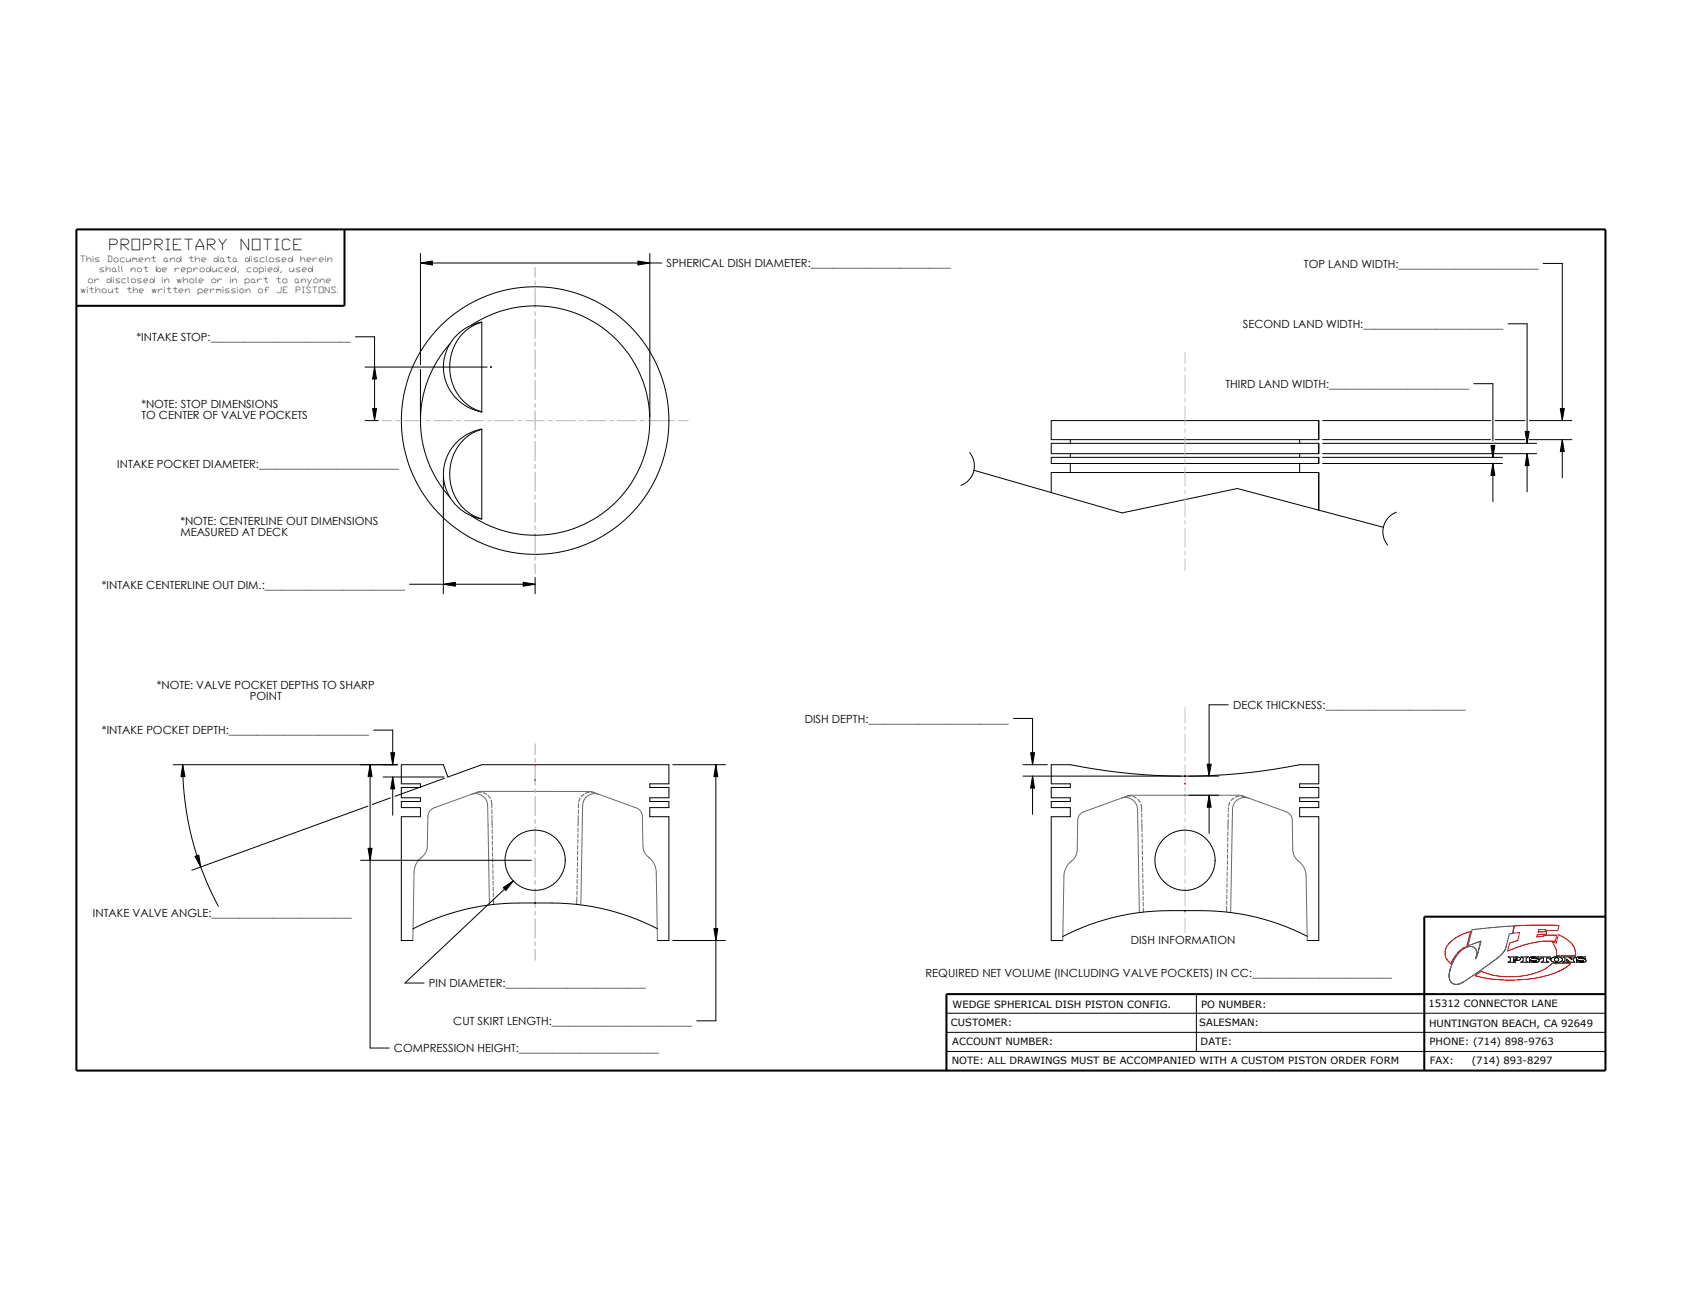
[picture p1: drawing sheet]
<svg xmlns="http://www.w3.org/2000/svg" width="559mm" height="432mm" viewBox="0 0 559 432" stroke-linecap="round" stroke-linejoin="round" font-family="sans-serif">
<g fill="none" stroke="#c4c4c4" stroke-width=".33">
<path d="M177.8 88.9v3.2M177.8 93.3v1.3M177.8 95.9v6.3M177.8 103.5v1.3M177.8 106v6.4M177.8 113.7v1.2M177.8 116.2v6.4M393.7 116.9v3.9M127 139.7h3.2M131.4 139.7h1.3M134 139.7h6.3M141.6 139.7h1.3"/>
<path d="M144.1 139.7h6.4M151.7 139.7h1.3M154.3 139.7h6.3M161.9 139.7h1.3M164.4 139.7h6.4M172.1 139.7h1.2M174.6 139.7h6.4M177.8 123.8v1.3M177.8 126.4v6.3M177.8 134v1.3M177.8 136.5v6.4M182.2 139.7h1.3"/>
<path d="M184.8 139.7h6.3M192.4 139.7h1.3M194.9 139.7h6.4M202.5 139.7h1.3M205.1 139.7h6.3M212.7 139.7h1.3M215.2 139.7h6.4M222.9 139.7h1.2M225.4 139.7h3.2M393.7 122.1v1.2M393.7 124.6v6.4M393.7 132.2v1.3"/>
<path d="M393.7 134.8v6.3M177.8 144.1v1.3M177.8 146.7v6.3M177.8 154.3v1.3M177.8 156.8v6.4M393.7 142.4v1.3M393.7 144.9v6.4M393.7 152.5v1.3M393.7 155.1v6.3M177.8 164.5v1.2M177.8 167v6.4M177.8 174.6v1.3"/>
<path d="M177.8 177.2v6.3M393.7 162.7v1.3M393.7 165.2v6.4M393.7 172.9v1.2M393.7 175.4v6.4M177.8 184.8v1.3M177.8 187.3v3.2M393.7 183v1.3M393.7 185.6v3.8M393.7 235v5M177.8 247.1v3.5M177.8 251.9v1.3"/>
<path d="M177.8 254.4v6.4M393.7 241.3v1.3M393.7 243.8v6.4M393.7 251.5v1.2M393.7 254v6.4M177.8 262v1.3M177.8 264.6v6.3M177.8 272.2v1.3M177.8 274.7v6.4M393.7 261.6v1.3M393.7 264.2v6.3M393.7 271.8v1.3"/>
<path d="M393.7 274.3v6.4M177.8 282.4v1.2M177.8 284.9v6.4M177.8 292.5v1.3M177.8 295.1v6.3M393.7 281.9v1.3M393.7 284.5v6.3M393.7 292.1v1.3M393.7 294.6v6.4M177.8 302.7v1.3M177.8 305.2v6.4M177.8 312.8v1.3"/>
<path d="M177.8 315.4v3.5M393.7 302.3v1.2M393.7 304.8v5"/>
</g>
<g fill="none" stroke="#000" stroke-width=".33">
<path d="M139.7 87.4l4-.7v1.3zM139.7 84.2v37M139.7 87.4h80.2M211.9 86.7l4 .7-4 .6zM215.9 84.2v54.2M512.7 87.5h6.3v52.2M118.1 111.9h6.3v27.8M149.5 114.2a38.1 38.1 0 0 0 0 51M151.9 111.2a15.9 15.9 0 0 1 8.2-4.2v29.9a15.1 15.1 0 0 1-12-10.4 15.1 15.1 0 0 1 3.8-15.3zM156.6 108a38.1 38.1 0 0 1 59.3 31.7 38.1 38.1 0 0 1-59.3 31.6M160.1 107.1a15.5 15.5 0 0 0-9.8 20.4 14.3 14.3 0 0 0 9.8 9.3M501 107.5h6.3v39.8"/>
<path d="M121.3 139.7h4.4M121.3 121.9h40.6M123.8 135.7h1.3l-.7 4zM124.4 121.9l.7 4h-1.3zM139.7 122.7v15.7M163.1 121.9h.1M163.1 121.9l.1 .1M163.1 121.9v.1M163.2 121.9l-.2 .1M349.2 139.7h88.9v6.3h-88.9zM439.4 139.7h55.8M489.6 127.4h6.4v19.1"/>
<path d="M496.7 139.7h9.9M508.1 139.7h14.1M518.4 135.7h1.3l-.7 4zM147.3 158.8v38.4M151.9 146.7a15.9 15.9 0 0 1 8.2-4.2v29.9a15.1 15.1 0 0 1-12-10.3 15.1 15.1 0 0 1 3.8-15.4zM160.1 142.6a15.5 15.5 0 0 0-9.8 20.4 14.3 14.3 0 0 0 9.8 9.3M322.1 150.3a6.9 6.9 0 0 1-2.8 10.9M323.6 156.2l49.1 14.2 38.4-8.1 48.5 12.9M349.2 147.3h88.9v3.4h-88.9zM349.2 151.9h88.9v2h-88.9zM355.6 146v1.3M355.6 150.7v1.2"/>
<path d="M355.6 153.9v3.1M431.8 146v1.3M431.8 150.7v1.2M431.8 153.9v3.1M439.4 146h55.8M439.4 147.3h71.1M439.4 150.7h71.1M439.4 153.9h59.8M439.4 151.9h59.8M495.3 148h1.3l-.6 3.9zM496 153.9l.6 4h-1.3zM496 148v1.9"/>
<path d="M496 151.4v.5M496 153.9v12.7M496.7 146h9.9M506.7 143.3h1.3l-.7 4zM507.3 150.7l.7 3.9h-1.3zM507.3 150.7v12.7M508.1 146h14.1M519 146l.7 4h-1.3zM519 146v12.7M349.2 163.6v-6.6h88.9v12.4M463.9 170.1a6.9 6.9 0 0 0-2.9 10.9M136.1 194.1h41.7"/>
<path d="M147.3 194.1l4-.7v1.3zM173.8 193.4l4 .7-4 .6zM177.8 191.8v5.4M336.7 238.6h6.3v15.4M408 234.1h-6.3v23.7M57.5 254h74.6M60.7 254l.7 3.9-1.3 .1zM60.7 254a99.2 99.2 0 0 0 11.8 47M123 254l.6 4h-1.3zM123 254v94.1h6.3M124.1 242.5h6.4v11.5M127.3 258.1h20.2"/>
<path d="M129.8 250h1.3l-.6 4zM130.5 258.1l.6 3.9h-1.3zM130.5 258.1v12.7M147.6 258.5l-16.4 6M223.5 254h17.5M237.8 254l.7 4h-1.3zM237.8 254v85.1h-6.3M339.9 254h8.1M339.9 257.8h52.5M342.4 250h1.3l-.7 4zM343 257.8l.7 4h-1.3zM343 257.8v12.7"/>
<path d="M393.6 257.8h.2M393.6 257.7l.2 .2M393.7 257.7v.2M393.8 257.7l-.2 .2M395 257.8h9.9M401 253.8h1.4l-.7 4zM122.2 267.8l-58.5 21.3M129.8 265l-6.1 2.2M395 264.1h9.9M401.7 264.1l.7 4h-1.4zM401.7 264.1v12.7M64.8 284.4l1.2-.4 .7 4z"/>
<path d="M119.8 285.8h56.7M122.3 281.8h1.3l-.6 4zM167.2 294.8l3.3-2.2-2.4 3.2zM170.5 292.6l-36 33.9h6.4M177.8 299.9l-.1 .1M137.2 312.4h-3.9v-41.1h6.4v-3.1h-6.4v-2h6.4v-1.2h-6.4v-3.4h6.4v-1.2h-6.4v-6.4h14l1.5 4.1 11.3-4.1h62.1v6.4h-6.3v1.2h6.3v3.4h-6.3v1.2h6.3v2h-6.3v3.1h6.3v41.1h-3.8M177.8 300h.1M218.4 308.5a76.5 76.5 0 0 0-35-8.6 147.1 147.1 0 0 0-18.9 .5 77.1 77.1 0 0 0-27.4 8.1M223.5 312.4h17.5M237.2 308.4h1.3l-.7 4zM353.1 312.4h-3.9v-41.1h6.4v-3.1h-6.4v-2h6.4v-1.2h-6.4v-3.4h6.4v-1.2h-6.4v-6.4h6.4a192.9 192.9 0 0 0 76.2 0h6.3v6.4h-6.3v1.2h6.3v3.4h-6.3v1.2h6.3v2h-6.3v3.1h6.3v41.1h-3.8M393.6 302.4l.2 .2"/>
<path d="M393.7 302.4v.2M393.8 302.4l-.2 .2M434.3 311a76.6 76.6 0 0 0-35-8.5 147.1 147.1 0 0 0-18.9 .4 77.1 77.1 0 0 0-27.4 8.2M501.1 317.8l3.2 .1 .6 .2 .3 .4-.6 .5h-1.8l.8 .6h-2.6l.8-.4v-.9zM502.8 318.2h1l.3 .2-.3 .3h-1zM505.3 317.8h2.5l-.8 .5v.9l.7 .4h-2.5l.8-.4v-.9zM508.8 318.2v.1M508.8 318.2l1-.1 1.2 .4v-.7l-.5 .1a1.85 1.85 0 0 0-2.4 .5 3 3 0 0 0 2.4 .8M508.8 318.2h.1M508.8 318.3h.1M508.9 318.3l2 .2 .5 .6a2.29 2.29 0 0 1-2.7 .4l-.6 .2 .1-.9 .8 .5h1.5M510.5 319.2v.1"/>
<path d="M511.6 317.8h3.4l.1 .9-.8-.5h-.5v1l.7 .4h-2.5l.8-.4v-1h-.5l-.8 .5zM515.5 318.2l1.3-.4a1.71 1.71 0 0 1 2.2 1.2 2.81 2.81 0 0 1-3.8-.1zM519.2 317.8h1.8l1.2 1v-.5l-.7-.5h2.1l-.8 .5v.9l.4 .4h-1.5l-1.2-1v.6l.7 .4h-2l.7-.4v-.9zM523.7 318.1l.8-.3h2.1v.7l-.6-.3a1.23 1.23 0 0 0-1.6 .1h.2a2.91 2.91 0 0 1 2.4 .8 2.32 2.32 0 0 1-2.7 .4l-.6 .2 .1-.9 1.1 .5 1.2-.1-.3-.1a2.1 2.1 0 0 1-2.1-.7zM524.4 318.2h.1M314.4 336.6h219M397.5 330.2v19.1M314.4 349.3h219M314.4 342.9h219"/>
<circle cx="177.8" cy="139.7" r="44.4"/>
<circle cx="177.8" cy="285.7" r="10"/>
<circle cx="393.7" cy="285.7" r="10"/>
<circle cx="517.1" cy="318.7" r=".67"/>
</g>
<g fill="none" stroke="#6a6a6a" stroke-width=".33">
<path d="M177.7 259.1h.2M177.8 259.1h.1M177.8 259l-.1 .1M156.6 263.9a4 4 0 0 1 5.4 3.7l.6 33M158 263.3l-.1 .1M159.9 263.1l-1.3 .1M160.5 263.3l1.1 .6M162.1 264.3l.8 1M163.2 265.9l.2 2.5M163.4 269v1.3M163.4 270.9v1.3M163.5 272.4v2.6"/>
<path d="M163.5 275.6v1.3M163.6 277.5v1.3M163.6 279.4v1.3M192 278.9v1.2M192 276.9v1.3M192 275v1.3M192.1 270.9l-.1 3.5M192.2 269l-.1 1.3M192.2 267v1.4M192.7 265.2l-.4 1.2M194 263.8l-.9 .8M195.8 263.1l-1.3 .4"/>
<path d="M196.4 263.1l1.3 .3M199 263.9a4 4 0 0 0-5.4 3.7l-.6 33M372.5 265.1a4 4 0 0 1 5.4 3.8l.6 34.2M373.9 264.6h-.1M375.8 264.4l-1.3 .1M376.4 264.6l1.1 .5M378 265.5l.8 1M379.1 267.1l.2 2.5M379.3 270.3v1.2M379.3 272.2v1.2M379.4 273.7v2.5M379.4 276.9v1.2"/>
<path d="M379.5 278.8v1.2M393.6 264.1l.2 .1M393.7 264.1v.1M393.8 264.1l-.2 .1M407.9 278.2v1.3M407.9 276.3v1.3M408 272.2l-.1 3.5M408 270.3v1.2M408.1 268.3l-.1 1.3M408.6 266.4l-.4 1.2M409.9 265.1l-.9 .8M411.7 264.4l-1.3 .4"/>
<path d="M412.3 264.4l1.3 .2M414.9 265.1a4 4 0 0 0-5.4 3.8l-.6 34.2M140.1 284.8a4.7 4.7 0 0 0 1.9-3.9l.2-9.7a3 3 0 0 1 1.9-2.8l14.6-5.3 1.3-.2h36l15.4 5.5a3 3 0 0 1 2 2.8l.2 9.7a5.2 5.2 0 0 0 2.4 4.3l1.3 1.8 .7 2 .4 23.4M140.1 284.8a6.3 6.3 0 0 0-2.5 4.9l-.4 22.7M163.6 281.3v1.3M163.6 283.2l.1 1.3M163.7 285.1v1.3M163.7 287v1.3M163.7 288.9l.1 1.3M163.8 290.8v1.3M163.8 292.7v1.3M163.9 294.6v1.3"/>
<path d="M163.9 296.5v1.3M163.9 298.5l.1 1.9M191.7 297.9l-.1 2.5M191.7 296v1.3M191.7 294.1v1.3M191.7 292.2v1.3M191.8 290.3v1.3M191.8 288.4v1.2M191.9 286.5l-.1 1.2M191.9 284.6v1.2M191.9 282.7v1.2M191.9 280.8v1.2"/>
<path d="M379.5 280.7v1.2M379.5 282.6v1.2M379.5 284.5l.1 1.3M379.6 286.4v1.3M379.6 288.3v1.3M379.6 290.2l.1 1.3M379.7 292.1v1.3M379.7 294v1.3M379.7 295.9l.1 1.3M379.8 297.8v1.3M379.8 299.7v1.3M407.6 299.2l-.1 1.2"/>
<path d="M407.6 297.3v1.2M407.6 295.4v1.2M407.6 293.5v1.2M407.7 291.6v1.2M407.7 289.6v1.3M407.8 287.7l-.1 1.3M407.8 285.8v1.3M407.8 283.9v1.3M407.8 282v1.3M407.9 280.1v1.3M162.7 300.4v.2M192.9 300.4v.2"/>
<path d="M353.1 312.4l.4-21.4a7.2 7.2 0 0 1 3.3-5.7l.6-1 .4-1.6 .3-10.2a3 3 0 0 1 1.9-2.9l14.6-5.3 1.3-.2 36 .1 15.4 5.4a3 3 0 0 1 2 2.9l.2 9.7a6.1 6.1 0 0 0 2.9 4.8l.8 1.2 .7 2.1 .4 22.1M379.8 301.6l.1 1.3M407.5 301.1v1.9"/>
</g>
<path d="M25.4 76.2h508v279.4h-508zM114.4 76.2v25.4h-89M533.4 304.5h-60.2v51.1M533.4 330.2h-219v25.4" fill="none" stroke="#000" stroke-width=".68" stroke-linecap="butt"/>
<path d="M177.7 254h.2M177.8 254.1h.1M177.8 253.9l-.1 .2M393.6 260.4h.2M393.6 260.3l.2 .1M393.7 260.3v.1M393.8 260.3l-.2 .1M481.7 313.1l3.1-2.2 3.8-1.5-1.3 4.9-.9 .4a11 11 0 0 0-4.3 5.5 4.4 4.4 0 0 1-2-4.4l.5-1.3zM503.1 307.6l7.2-.3 7.6 .1-.4 1.7-4.1-.1v-.3l-2.2 .1-.2 .8 2.9-.2-.2 .9-3 .2-.1 .7 .8-.1a1.2 1.2 0 0 0 1.6-.5l4.2 .1-.5 2-3.5-.1-3.3 .4-3.9 1-5.1 1.9 .6-2.7 2.8-.8 .6-2.7-2.3 .3zM517.7 310.4l1.2 .6a6.4 6.4 0 0 1 4.4 6.1v.3l-1.9 .2-2.6-.2-.1 .3-1.7-.4a4 4 0 0 0-.5-3l-.8-1.3 1.3 .2zM490 324.1l2.2-1.5 2.5 1 3 .6 3.1 .2 4.3-.1 3.1-.6 2.8-.8 2.1-1 1.8-1.2a1.67 1.67 0 0 1 2-.6l1.8-.2 2.5 .1 .2-.2 .4 .2-2.3 1.8-3.3 1.5-3.9 1.1-4 .7-4.3 .4h-5.2l-5-.5z" fill="none" stroke="#f00" stroke-width=".33"/>
<g fill="none" stroke="#0000e1" stroke-width=".33">
<path d="M487.9 314.5a10.4 10.4 0 0 0-6.1 7.3M487.9 314.5h.1M487.9 314.5a1.99 1.99 0 0 1 2.7 1.8l-.4 2.2M489.1 308.8l13.9-1.2-.5 2.4-1.1 .3-1.1 4.3M489.1 308.8l-1.4 5.3 4.3-1.5M490.2 318.5h.1M492 312.6l-1.1 4.4-.7 1.5M492 312.6l-1 3.9M492 312.6l-1 .4M500.3 314.6a14 14 0 0 1-5.7 5.8l-8.7 5.9-1.7 .7a2.28 2.28 0 0 1-2.7-1.9l-.1-1.3 .4-1.8M500.3 314.6h.1M481.5 323.5v.1"/>
<path d="M481.6 322.7v.1M481.8 322h.1M481.8 321.9v.1M481.8 321.8v.1M485.7 326.5h-.1"/>
</g>
<g fill="#000">
<path d="M139.7 87.4l4-.7v1.3zM211.9 86.7l4 .7-4 .6zM124.4 121.9l.7 4h-1.3zM123.8 135.7h1.3l-.7 4zM518.4 135.7h1.3l-.7 4zM495.3 148h1.3l-.6 3.9zM496 153.9l.6 4h-1.3zM506.7 143.3h1.3l-.7 4zM507.3 150.7l.7 3.9h-1.3zM519 146l.7 4h-1.3zM147.3 194.1l4-.7v1.3zM173.8 193.4l4 .7-4 .6z"/>
<path d="M60.7 254l.7 3.9-1.3 .1zM123 254l.6 4h-1.3zM130.5 258.1l.6 3.9h-1.3zM129.8 250h1.3l-.6 4zM237.8 254l.7 4h-1.3zM343 257.8l.7 4h-1.3zM342.4 250h1.3l-.7 4zM401 253.8h1.4l-.7 4zM401.7 264.1l.7 4h-1.4zM64.8 284.4l1.2-.4 .7 4zM122.3 281.8h1.3l-.6 4zM167.2 294.8l3.3-2.2-2.4 3.2z"/>
<path d="M237.2 308.4h1.3l-.7 4z"/>
</g>
<g font-size="5">
<text x="36.5" y="83.2">PROPRIETARY</text>
<text x="80.2" y="83.2">NOTICE</text>
</g>
<g font-size="3.7">
<text x="221.4" y="88.8">SPHERICAL DISH DIAMETER:_________________________</text>
<text x="433.2" y="88.9">TOP LAND WIDTH:_________________________</text>
<text x="45.3" y="113.3">*INTAKE STOP:_________________________</text>
<text x="412.9" y="109">SECOND LAND WIDTH:_________________________</text>
<text x="407.1" y="128.9">THIRD LAND WIDTH:_________________________</text>
<text x="47" y="135.4">*NOTE: STOP DIMENSIONS</text>
<text x="47" y="139">TO CENTER OF VALVE POCKETS</text>
<text x="38.9" y="155.3">INTAKE POCKET DIAMETER:_________________________</text>
<text x="60" y="174.3">*NOTE: CENTERLINE OUT DIMENSIONS</text>
<text x="60" y="177.9">MEASURED AT DECK</text>
<text x="33.8" y="195.5">*INTAKE CENTERLINE OUT DIM.:_________________________</text>
<text x="52.1" y="228.8">*NOTE: VALVE POCKET DEPTHS TO SHARP</text>
<text x="83" y="232.4">POINT</text>
<text x="409.6" y="235.5">DECK THICKNESS:_________________________</text>
<text x="33.9" y="243.9">*INTAKE POCKET DEPTH:_________________________</text>
<text x="267.4" y="240.1">DISH DEPTH:_________________________</text>
<text x="30.9" y="304.7">INTAKE VALVE ANGLE:_________________________</text>
<text x="375.7" y="313.7">DISH INFORMATION</text>
<text x="142.5" y="327.9">PIN DIAMETER:_________________________</text>
<text x="307.5" y="324.5">REQUIRED NET VOLUME (INCLUDING VALVE POCKETS) IN CC:_________________________</text>
<text x="150.6" y="340.5">CUT SKIRT LENGTH:_________________________</text>
<text x="130.9" y="349.5">COMPRESSION HEIGHT:_________________________</text>
</g>
<g font-size="3.3">
<text x="316.5" y="334.8">WEDGE SPHERICAL DISH PISTON CONFIG.</text>
<text x="399" y="334.8">PO NUMBER:</text>
<text x="474.6" y="334.6">15312 CONNECTOR LANE</text>
<text x="315.9" y="340.8">CUSTOMER:</text>
<text x="398.4" y="340.8">SALESMAN:</text>
<text x="474.8" y="341">HUNTINGTON BEACH, CA 92649</text>
<text x="316.3" y="347.2">ACCOUNT NUMBER:</text>
<text x="398.9" y="347.2">DATE:</text>
<text x="475" y="347.2">PHONE: (714) 898-9763</text>
<text x="316.2" y="353.4">NOTE: ALL DRAWINGS MUST BE ACCOMPANIED WITH A CUSTOM PISTON ORDER FORM</text>
<text x="475.1" y="353.4">FAX:</text>
<text x="488.9" y="353.4">(714) 893-8297</text>
</g>
<g font-size="2.8">
<text x="26.8" y="87">This</text>
<text x="35.8" y="87">Document</text>
<text x="54.5" y="87">and</text>
<text x="62.9" y="87">the</text>
<text x="71.2" y="87">data</text>
<text x="81.6" y="87">disclosed</text>
<text x="99.9" y="87">herein</text>
<text x="29.4" y="93.9">or</text>
<text x="33.2" y="90.4">shall</text>
<text x="35.6" y="93.9">disclosed</text>
<text x="43.6" y="90.4">not</text>
<text x="51.9" y="90.4">be</text>
<text x="54" y="93.9">in</text>
<text x="58.2" y="90.4">reproduced,</text>
<text x="58.9" y="93.9">whole</text>
<text x="70.3" y="93.9">or</text>
<text x="76.6" y="93.9">in</text>
<text x="81.4" y="93.9">part</text>
<text x="82.1" y="90.4">copied,</text>
<text x="91.8" y="93.9">to</text>
<text x="96.3" y="90.4">used</text>
<text x="98.1" y="93.9">anyone</text>
<text x="27" y="97.3">without</text>
<text x="42.2" y="97.3">the</text>
<text x="50.5" y="97.3">written</text>
<text x="65.8" y="97.3">permission</text>
<text x="85.9" y="97.3">of</text>
<text x="92.1" y="97.3">JE</text>
<text x="98.4" y="97.3">PISTONS.</text>
</g>
</svg>
